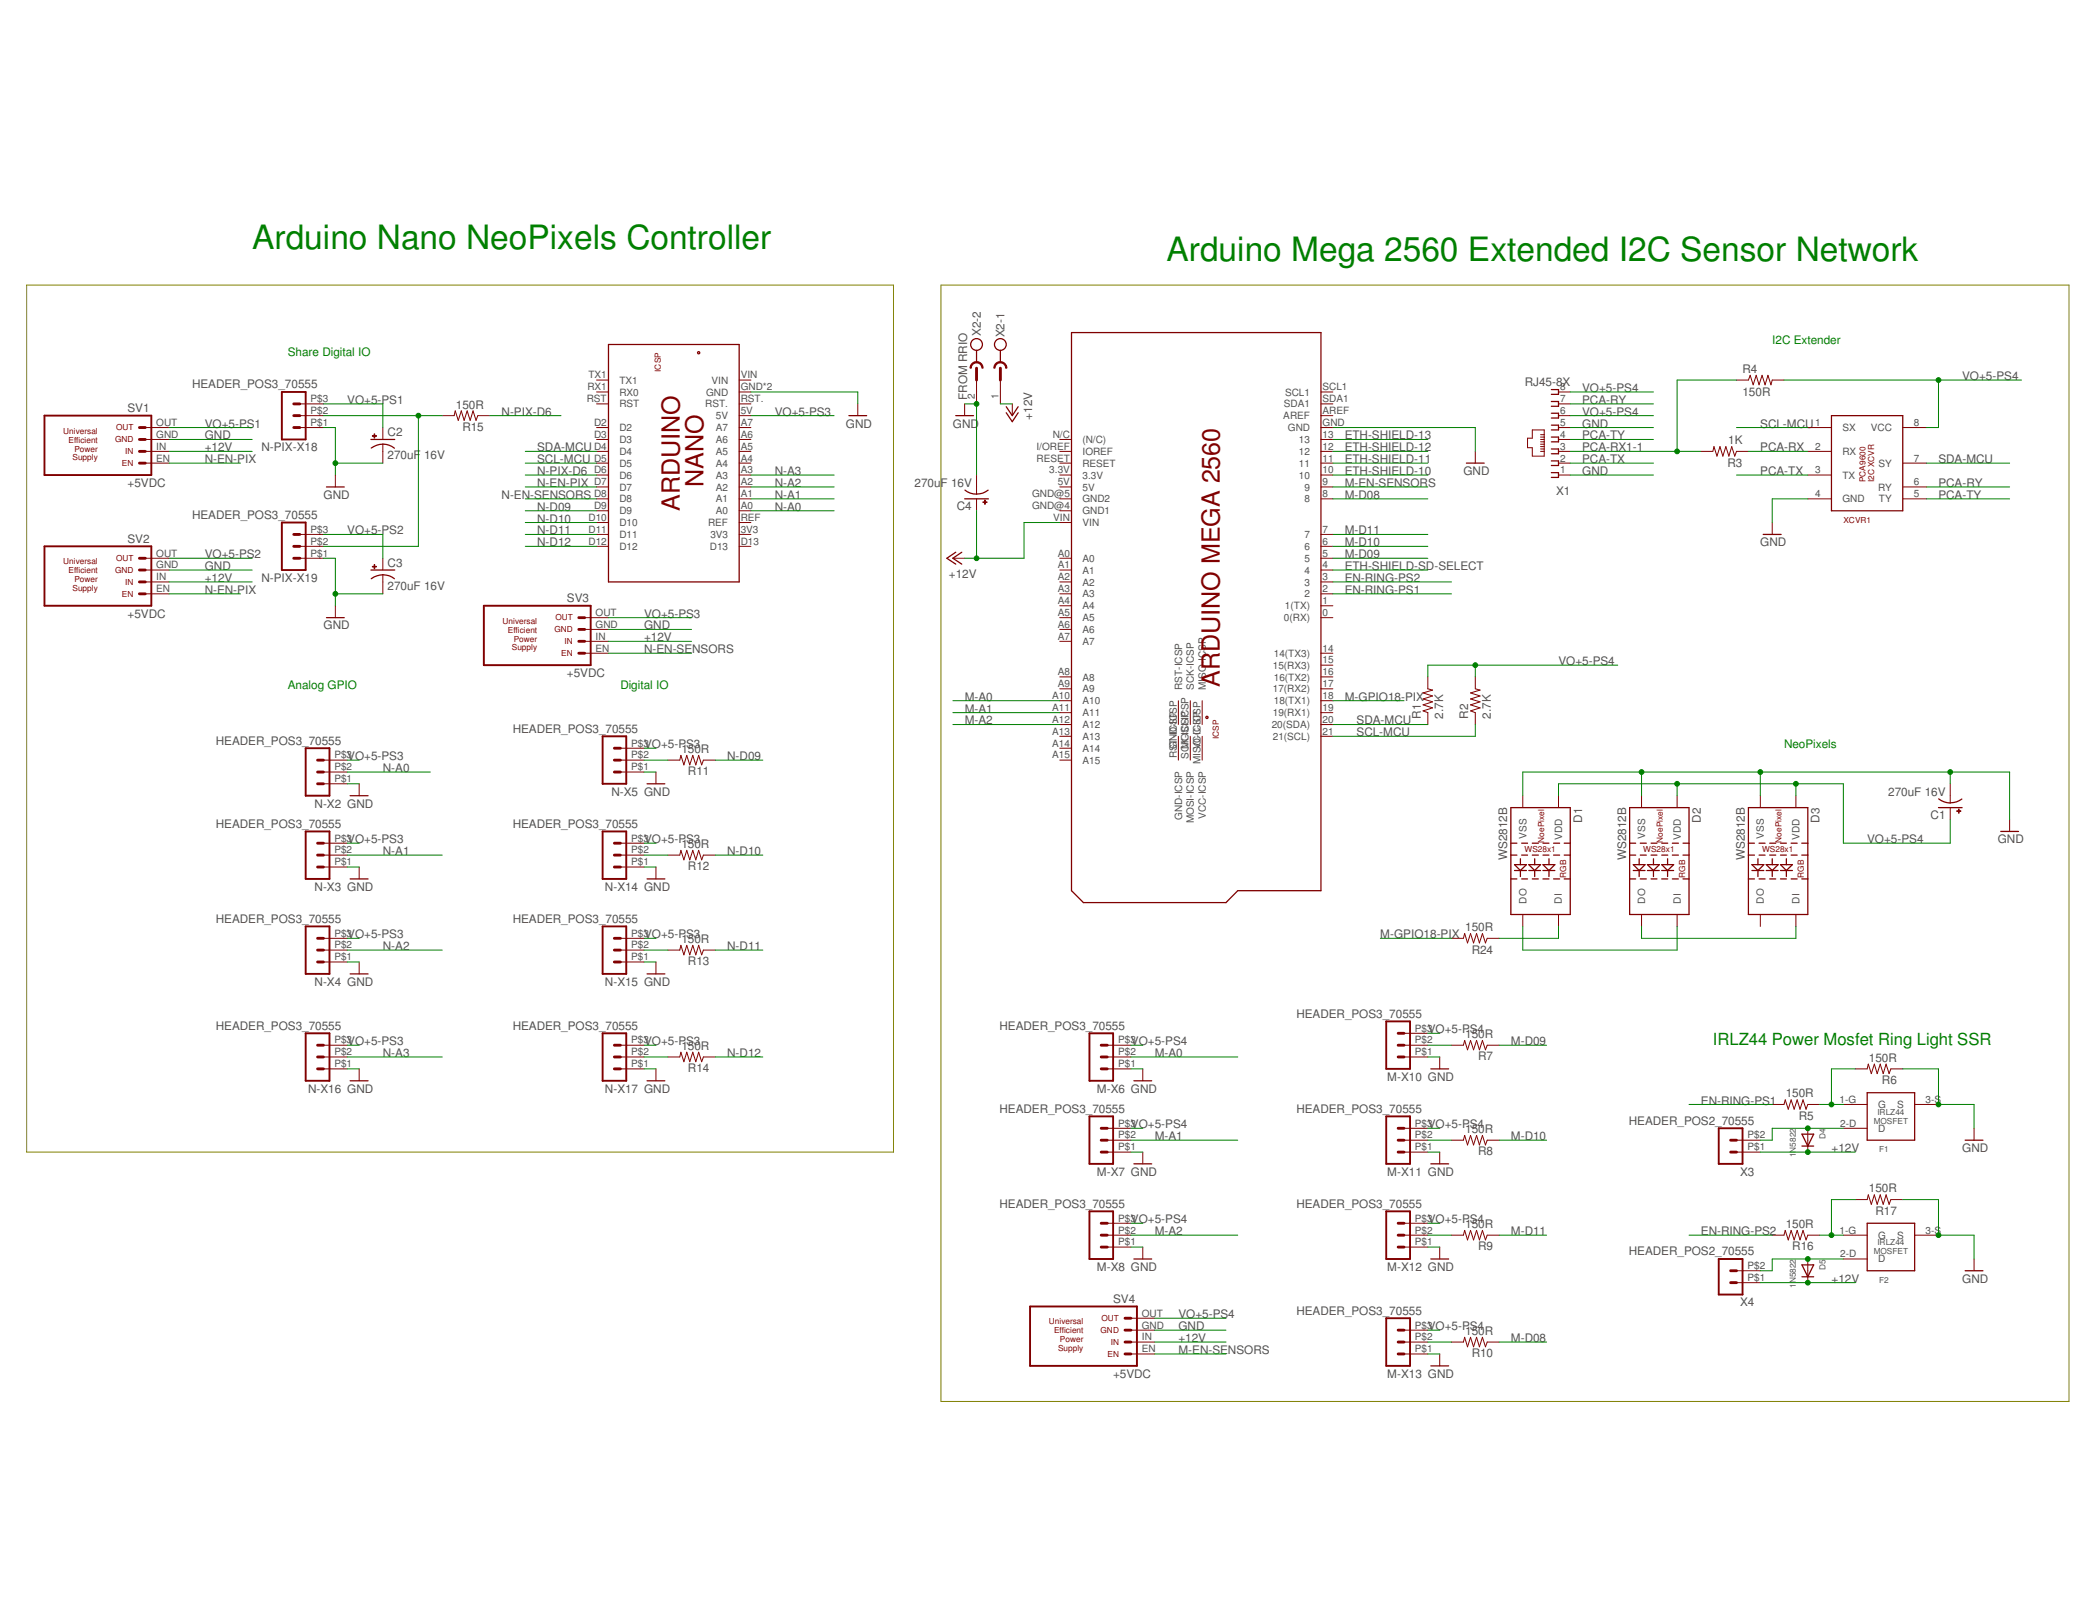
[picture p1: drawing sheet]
<svg xmlns="http://www.w3.org/2000/svg" width="279mm" height="216mm" viewBox="0 0 279 216" stroke-linecap="round" stroke-linejoin="round" font-family="sans-serif">
<path d="M3.6 38h115.5v115.5h-115.5zM125.4 38h150.4v148.8h-150.4z" fill="none" stroke="#808000" stroke-width=".13"/>
<g fill="none" stroke="#800000" stroke-width=".17">
<path d="M49.4 58.6h3.2M51 59.2a2.52 2.52 0 0 1 1.6 .5M51 59.2a2.6 2.6 0 0 0-1.5 .5M81.1 45.9h17.4v31.7h-17.4zM113.2 55.4h2.3M127.4 55.4h2.4M130.2 46.7v1.6M133.3 46.7v1.6M134.1 54.2l.8 1.2 .8-1.2M134.1 55l.8 1.2 .8-1.2M142.8 44.3h33.3v74.4h-11.1l-1.6 1.6h-19l-1.6-1.6zM206.8 51.9h1v.7h-1"/>
<path d="M206.8 53.5h1v.6h-1M206.8 55.1h1v.6h-1M206.8 56.7h1v.6h-1M206.8 58.3h1v.6h-1M206.8 59.8h1v.7h-1M244.1 55.4h9.5v12.7h-9.5zM43.5 64.9h2.4M49.4 76h3.2M49.5 77.1a2.52 2.52 0 0 1 3.1 0M127.4 73.6l-1.2 .8 1.2 .8M128.2 73.6l-1.2 .8 1.2 .8M128.6 66.5h3.2"/>
<path d="M128.6 65.3a2.52 2.52 0 0 0 3.1 0M195.5 61.7h2.3M206.8 63h1v.6h-1M206.8 61.4h1v.6h-1M235 71.2h2.4M43.5 82.3h2.4M46.7 117.1h2.4M46.7 106h2.4M86.3 117.1h2.3M86.3 104.5h2.3M201.4 117.1h.8M201.4 107.6h7.9v14.3h-7.9z"/>
<path d="M201.4 114h.8M201.4 112.4h.8M201.9 115.2h1.6l-.8 .8zM201.9 116h1.6M202.7 114.4v.8M202.7 116v.8M202.8 117.1h.8M202.8 114h.8M202.8 112.4h.8M203.8 115.2h1.6l-.8 .8zM203.8 116h1.6M204.3 117.1h.8"/>
<path d="M204.3 114h.8M204.3 112.4h.8M204.6 114.4v.8M204.6 116v.8M205.7 117.1h.8M205.7 115.2h1.6l-.8 .8zM205.7 116h1.6M205.7 114h.8M205.7 112.4h.8M206.5 114.4v.8M206.5 116v.8M207.1 117.1h.8"/>
<path d="M207.1 114h.8M207.1 112.4h.8M208.5 117.1h.8M208.5 114h.8M208.5 112.4h.8M217.2 117.1h.8M217.2 107.6h7.9v14.3h-7.9zM217.2 114h.8M217.2 112.4h.8M217.7 115.2h1.6l-.8 .8zM217.7 116h1.6M218.5 114.4v.8"/>
<path d="M218.5 116v.8M218.7 117.1h.8M218.7 114h.8M218.7 112.4h.8M219.6 115.2h1.6l-.8 .8zM219.6 116h1.6M220.1 117.1h.8M220.1 114h.8M220.1 112.4h.8M220.4 114.4v.8M220.4 116v.8M221.5 117.1h.8"/>
<path d="M221.5 115.2h1.6l-.8 .8zM221.5 116h1.6M221.5 114h.8M221.5 112.4h.8M222.3 114.4v.8M222.3 116v.8M222.9 117.1h.8M222.9 114h.8M222.9 112.4h.8M224.3 117.1h.8M224.3 114h.8M224.3 112.4h.8"/>
<path d="M233.1 117.1h.8M233.1 107.6h7.9v14.3h-7.9zM233.1 114h.8M233.1 112.4h.8M233.5 115.2h1.6l-.8 .8zM233.5 116h1.6M234.3 114.4v.8M234.3 116v.8M234.5 117.1h.8M234.5 114h.8M234.5 112.4h.8M235.4 115.2h1.6l-.8 .8z"/>
<path d="M235.4 116h1.6M235.9 117.1h.8M235.9 114h.8M235.9 112.4h.8M236.2 114.4v.8M236.2 116v.8M237.3 117.1h.8M237.3 115.2h1.6l-.8 .8zM237.3 116h1.6M237.3 114h.8M237.3 112.4h.8M238.1 114.4v.8"/>
<path d="M238.1 116v.8M238.8 117.1h.8M238.8 114h.8M238.8 112.4h.8M240.2 117.1h.8M240.2 114h.8M240.2 112.4h.8M258.4 107.6h3.2M258.4 106.5a2.48 2.48 0 0 0 3.1 0M266.7 110.8h2.4M46.7 129.8h2.4M86.3 129.8h2.3"/>
<path d="M46.7 144h2.4M86.3 144h2.3M151.2 155.1h2.3M151.2 144h2.3M190.7 155.1h2.4M190.7 142.5h2.4M240.2 151.2h1.6l-.8 1.5zM240.2 152.7h1.6M248.9 145.6h6.3v6.4h-6.3zM262 152h2.3M151.2 167.8h2.3M190.7 167.8h2.4"/>
<path d="M240.2 168.6h1.6l-.8 1.6zM240.2 170.2h1.6M248.9 163h6.3v6.4h-6.3zM262 169.4h2.3M190.7 182h2.4"/>
<circle cx="93.1" cy="47" r=".15"/>
<circle cx="130.2" cy="45.9" r=".78"/>
<circle cx="133.3" cy="45.9" r=".78"/>
<circle cx="160.9" cy="95.6" r=".15"/>
</g>
<g fill="none" stroke="#800000" stroke-width=".13">
<path d="M19.4 57h3.1M19.4 58.6h3.1M40 57h3.1M40 55.4h3.1M40 53.8h3.1M51 57v1.6M51 59.2v2.5M58.9 55.4h1.6l.2-.6 .4 1.2 .4-1.2 .4 1.2 .4-1.2 .4 1.2 .4-1.2 .4 1.2 .2-.6h1.6M79.5 57h1.6M79.5 58.6h1.6M79.5 53.8h1.6M79.5 52.2h1.6"/>
<path d="M79.5 50.7h1.6M98.5 57h1.6M98.5 58.6h1.6M98.5 55.4h1.6M98.5 53.8h1.6M98.5 52.2h1.6M98.5 50.7h1.6M114.3 53.8v1.6M128.6 53.8v1.6M130.2 50.7v3.1M133.3 50.7v3.1M134.9 53.8v1.6"/>
<path d="M141.3 58.6h1.5M176.1 57h1.6M176.1 58.6h1.6M176.1 55.4h1.6M176.1 53.8h1.6M176.1 52.2h1.6M204.3 57.3h1.5v3.5h-1.5v-1.1h-.7v-1.3h.7zM205.4 59.8h.4M205.4 59.5h.4M205.4 59.2h.4M205.4 58.9h.4M205.4 58.6h.4"/>
<path d="M205.4 58.3h.4M205.4 57.9h.4M207.8 57h1.5M207.8 58.6h1.5M207.8 55.4h1.5M207.8 53.8h1.5M207.8 52.2h1.5M231.5 50.7h1.6l.2-.7 .4 1.3 .4-1.3 .4 1.3 .4-1.3 .4 1.3 .4-1.3 .4 1.3 .1-.6h1.6M241 57h3.1M253.6 57h3.2M19.4 60.2h3.1M19.4 61.7h3.1"/>
<path d="M19.4 74.4h3.1M19.4 76h3.1M19.4 77.6h3.1M19.4 79.1h3.1M40 71.2h3.1M40 72.8h3.1M40 74.4h3.1M44.7 63.3v1.6M51 74.4v1.6M51 76.6v2.5M79.5 60.2h1.6M79.5 63.3h1.6"/>
<path d="M79.5 66.5h1.6M79.5 61.7h1.6M79.5 64.9h1.6M79.5 71.2h1.6M79.5 72.8h1.6M79.5 69.6h1.6M79.5 68.1h1.6M98.5 60.2h1.6M98.5 63.3h1.6M98.5 66.5h1.6M98.5 61.7h1.6M98.5 64.9h1.6"/>
<path d="M98.5 71.2h1.6M98.5 72.8h1.6M98.5 69.6h1.6M98.5 68.1h1.6M127 74.4h1.6M130.2 63.3v2.5M130.2 66.5v1.6M141.3 60.2h1.5M141.3 63.3h1.5M141.3 66.5h1.5M141.3 61.7h1.5M141.3 64.9h1.5"/>
<path d="M141.3 74.4h1.5M141.3 76h1.5M141.3 77.6h1.5M141.3 79.1h1.5M141.3 69.6h1.5M141.3 68.1h1.5M176.1 60.2h1.6M176.1 63.3h1.6M176.1 66.5h1.6M176.1 61.7h1.6M176.1 64.9h1.6M176.1 71.2h1.6"/>
<path d="M176.1 72.8h1.6M176.1 74.4h1.6M176.1 76h1.6M176.1 77.6h1.6M176.1 79.1h1.6M196.7 60.2v1.5M205.4 60.2h.4M207.8 60.2h1.5M207.8 63.3h1.5M207.8 61.7h1.5M226.7 60.2h1.6l.2-.7 .4 1.3 .4-1.3 .4 1.3 .4-1.3 .4 1.3 .3-1.3 .4 1.3 .3-.6h1.6M236.2 69.6v1.6"/>
<path d="M241 60.2h3.1M241 63.3h3.1M241 66.5h3.1M253.6 66.5h3.2M253.6 61.7h3.2M253.6 64.9h3.2M44.7 80.7v1.6M77.9 82.3h3.2M77.9 87.1h3.2M77.9 83.9h3.2M77.9 85.5h3.2M82.7 99.7h3.2"/>
<path d="M141.3 80.7h1.5M141.3 82.3h1.5M141.3 90.2h1.5M141.3 91.8h1.5M141.3 93.4h1.5M141.3 95h1.5M141.3 96.6h1.5M141.3 98.1h1.5M141.3 99.7h1.5M141.3 83.9h1.5M141.3 85.5h1.5M157.1 93.4v3.2"/>
<path d="M157.1 98.1v3.2M158.7 93.4v3.2M158.7 98.1v3.2M160.3 93.4v3.2M160.3 98.1v3.2M176.1 80.7h1.6M176.1 82.3h1.6M176.1 87.1h1.6M176.1 88.6h1.6M176.1 90.2h1.6M176.1 91.8h1.6M176.1 93.4h1.6"/>
<path d="M176.1 95h1.6M176.1 96.6h1.6M176.1 98.1h1.6M190.3 90.2v1.6l.7 .2-1.3 .4 1.3 .4-1.3 .4 1.3 .3-1.3 .4 1.3 .4-1.3 .4 .6 .3v1.6M196.7 90.2v1.6l.6 .2-1.3 .4 1.3 .4-1.3 .4 1.3 .3-1.3 .4 1.3 .4-1.3 .4 .7 .3v1.6M43.1 101.3h3.2M43.1 104.5h3.2M43.1 102.9h3.2M43.1 115.5h3.2M43.1 114h3.2M43.1 112.4h3.2M47.9 104.5v1.5"/>
<path d="M47.9 115.5v1.6M82.7 101.3h3.2M82.7 102.9h3.2M82.7 115.5h3.2M82.7 114h3.2M82.7 112.4h3.2M87.4 102.9v1.6M87.4 115.5v1.6M89 101.3h1.6l.2-.6 .4 1.2 .3-1.2 .4 1.2 .5-1.2 .4 1.2 .3-1.2 .4 1.2 .3-.6h1.6M89 114h1.6l.2-.7 .4 1.3 .3-1.3 .4 1.3 .5-1.3 .4 1.3 .3-1.3 .4 1.3 .3-.6h1.6M141.3 101.3h1.5M203 106v1.6"/>
<path d="M207.8 106v1.6M218.8 106v1.6M223.6 106v1.6M234.7 106v1.6M239.4 106v1.6M260 104.5v2.5M260 107.6v1.6M267.9 109.2v1.6M43.1 139.3h3.2M43.1 128.2h3.2M43.1 126.6h3.2M43.1 125.1h3.2"/>
<path d="M47.9 128.2v1.6M82.7 139.3h3.2M82.7 128.2h3.2M82.7 126.6h3.2M82.7 125.1h3.2M87.4 128.2v1.6M89 126.6h1.6l.2-.6 .4 1.3 .3-1.3 .4 1.3 .5-1.3 .4 1.3 .3-1.3 .4 1.3 .3-.7h1.6M147.6 139.3h3.1M187.2 139.3h3.1M187.2 137.7h3.1M193.5 139.3h1.6l.1-.6 .4 1.2 .4-1.2 .4 1.2 .4-1.2 .4 1.2 .4-1.2 .4 1.2 .2-.6h1.6M193.5 125.1h1.6l.1-.7 .4 1.3 .4-1.3 .4 1.3 .4-1.3 .4 1.3 .4-1.3 .4 1.3 .2-.6h1.6"/>
<path d="M203 121.9v1.6M207.8 121.9v1.6M218.8 121.9v1.6M223.6 121.9v1.6M234.7 121.9v1.6M239.4 121.9v1.6M43.1 142.5h3.2M43.1 140.9h3.2M47.9 142.5v1.5M82.7 142.5h3.2M82.7 140.9h3.2M87.4 142.5v1.5"/>
<path d="M89 140.9h1.6l.2-.7 .4 1.3 .3-1.3 .4 1.3 .5-1.3 .4 1.3 .3-1.3 .4 1.3 .3-.6h1.6M147.6 142.5h3.1M147.6 140.9h3.1M147.6 153.5h3.1M147.6 152h3.1M147.6 150.4h3.1M152.3 142.5v1.5M152.3 153.5v1.6M187.2 140.9h3.1M187.2 153.5h3.1M187.2 152h3.1M187.2 150.4h3.1"/>
<path d="M191.9 140.9v1.6M191.9 153.5v1.6M193.5 152h1.6l.1-.7 .4 1.3 .4-1.3 .4 1.3 .4-1.3 .4 1.3 .4-1.3 .4 1.3 .2-.6h1.6M231.5 153.5h3.2M231.5 152h3.2M236.2 147.2h1.6l.2-.6 .4 1.2 .4-1.2 .4 1.2 .4-1.2 .3 1.2 .4-1.2 .4 1.2 .3-.6h1.6M241 150.4v3.1M245.7 150.4h3.2M245.7 147.2h3.2M247.3 142.5h1.6l.1-.7 .4 1.3 .5-1.3 .3 1.3 .4-1.3 .4 1.3 .4-1.3 .4 1.3 .3-.6h1.5M247.3 159.9h1.6l.1-.7 .4 1.3 .5-1.3 .3 1.3 .4-1.3 .4 1.3 .4-1.3 .4 1.3 .3-.6h1.5M255.2 147.2h3.2"/>
<path d="M263.1 150.4v1.6M147.6 166.2h3.1M147.6 164.6h3.1M147.6 163h3.1M150.7 178.9h3.2M150.7 177.3h3.2M150.7 175.7h3.2M152.3 166.2v1.6M187.2 166.2h3.1M187.2 164.6h3.1M187.2 163h3.1M187.2 178.9h3.1"/>
<path d="M187.2 177.3h3.1M191.9 166.2v1.6M193.5 164.6h1.6l.1-.6 .4 1.2 .4-1.2 .4 1.2 .4-1.2 .4 1.2 .4-1.2 .4 1.2 .2-.6h1.6M193.5 178.9h1.6l.1-.7 .4 1.3 .4-1.3 .4 1.3 .4-1.3 .4 1.3 .4-1.3 .4 1.3 .2-.6h1.6M231.5 170.9h3.2M231.5 169.4h3.2M236.2 164.6h1.6l.2-.6 .4 1.2 .4-1.2 .4 1.2 .4-1.2 .3 1.2 .4-1.2 .4 1.2 .3-.6h1.6M241 167.8v3.1M245.7 164.6h3.2M245.7 167.8h3.2M255.2 164.6h3.2M263.1 167.8v1.6"/>
<path d="M150.7 180.4h3.2M187.2 180.4h3.1M191.9 180.4v1.6"/>
</g>
<g fill="none" stroke="#800000" stroke-width=".25">
<path d="M5.9 55.4h14.3v7.9h-14.3zM37.6 52.2h3.1v6.4h-3.1zM5.9 72.8h14.3v7.9h-14.3zM37.6 69.6h3.1v6.4h-3.1zM40.7 99.7h3.2v6.3h-3.2zM64.5 80.7h14.2v7.9h-14.2zM80.3 98.1h3.2v6.4h-3.2zM40.7 110.8h3.2v6.3h-3.2zM80.3 110.8h3.2v6.3h-3.2zM40.7 137.7h3.2v6.3h-3.2zM40.7 123.5h3.2v6.3h-3.2zM80.3 137.7h3.2v6.3h-3.2z"/>
<path d="M80.3 123.5h3.2v6.3h-3.2zM145.2 137.7h3.2v6.3h-3.2zM184.8 136.1h3.2v6.4h-3.2zM145.2 148.8h3.2v6.3h-3.2zM184.8 148.8h3.2v6.3h-3.2zM229.1 150.4h3.2v4.7h-3.2zM137.3 174.1h14.3v7.9h-14.3zM145.2 161.4h3.2v6.4h-3.2zM184.8 161.4h3.2v6.4h-3.2zM184.8 175.7h3.2v6.3h-3.2zM229.1 167.8h3.2v4.7h-3.2z"/>
</g>
<g fill="none" stroke="#800000" stroke-width=".38">
<path d="M18.6 57h.8M18.6 58.6h.8M39.2 55.4h.8M39.2 53.8h.8M39.2 57h.8M130.2 49.1v1.6M133.3 49.1v1.6M18.6 74.4h.8M18.6 60.2h.8M18.6 61.7h.8M18.6 76h.8M18.6 77.6h.8"/>
<path d="M18.6 79.1h.8M39.2 72.8h.8M39.2 71.2h.8M39.2 74.4h.8M77.2 83.9h.7M77.2 85.5h.7M77.2 87.1h.7M77.2 82.3h.7M81.9 99.7h.8M42.3 102.9h.8M42.3 101.3h.8M42.3 104.5h.8"/>
<path d="M42.3 114h.8M42.3 112.4h.8M42.3 115.5h.8M81.9 102.9h.8M81.9 101.3h.8M81.9 114h.8M81.9 112.4h.8M81.9 115.5h.8M42.3 139.3h.8M42.3 126.6h.8M42.3 125.1h.8M42.3 128.2h.8"/>
<path d="M81.9 139.3h.8M81.9 126.6h.8M81.9 125.1h.8M81.9 128.2h.8M146.8 139.3h.8M186.4 139.3h.8M186.4 137.7h.8M42.3 140.9h.8M42.3 142.5h.8M81.9 140.9h.8M81.9 142.5h.8M146.8 140.9h.8"/>
<path d="M146.8 142.5h.8M146.8 152h.8M146.8 150.4h.8M146.8 153.5h.8M186.4 140.9h.8M186.4 152h.8M186.4 150.4h.8M186.4 153.5h.8M230.7 152h.8M230.7 153.5h.8M146.8 164.6h.8M146.8 163h.8"/>
<path d="M146.8 166.2h.8M150 178.9h.7M150 177.3h.7M150 175.7h.7M186.4 164.6h.8M186.4 163h.8M186.4 166.2h.8M186.4 178.9h.8M186.4 177.3h.8M230.7 170.9h.8M230.7 169.4h.8M150 180.4h.7"/>
<path d="M186.4 180.4h.8"/>
</g>
<g fill="#800000" stroke="#800000" stroke-width=".13">
<path d="M132.7 48.5a.88 .88 0 0 1 .9-.3 .88 .88 0 0 1 .6 .9h-.2a.71 .71 0 0 0-.7-.7 .71 .71 0 0 0-.7 .7h-.1v-.2z" fill-rule="evenodd"/>
<path d="M129.5 48.5a.86 .86 0 0 1 1-.3 .86 .86 0 0 1 .5 .9h-.1a.71 .71 0 0 0-.7-.7 .71 .71 0 0 0-.7 .7h-.2v-.2z" fill-rule="evenodd"/>
</g>
<g fill="#800000" stroke="#800000" stroke-width=".13">
<path d="M260.8 108.1h.6h-.6z"/>
<path d="M261.1 107.8h.1v.6h-.1z"/>
<path d="M49.6 58.1h.6h-.6z"/>
<path d="M49.9 57.8h.1v.6h-.1z"/>
<path d="M49.6 75.5h.6v.1h-.6z"/>
<path d="M49.9 75.2h.1v.6h-.1z"/>
<path d="M131 66.9h.6v.1h-.6z"/>
<path d="M131.3 66.7v.5z"/>
</g>
<g fill="none" stroke="#008000" stroke-width=".13">
<path d="M22.5 57h11.1M22.5 58.6h11.1M43.1 57h1.6v6.3M43.1 53.8h7.9v3.2M43.1 55.4h15.8M55.8 55.4v17.4h-12.7M65.3 55.4h9.5M100.1 52.2h14.2v1.6M100.1 55.4h11.1M128.6 53.8h1.6v9.5M133.3 53.8h1.6M177.7 57h19v3.2"/>
<path d="M177.7 58.6h12.6M209.3 57h11.1M209.3 52.2h11.1M209.3 58.6h11.1M209.3 53.8h11.1M209.3 55.4h11.1M231.5 57h9.5M231.5 50.7h-7.9v9.5M237.8 50.7h31.7M258.4 50.7v6.3h-1.6M22.5 76h11.1M22.5 61.7h9.5"/>
<path d="M22.5 79.1h9.5M22.5 74.4h11.1M22.5 60.2h11.1M22.5 77.6h11.1M43.1 74.4h1.6v6.3M43.1 71.2h7.9v3.2M44.7 61.7h6.3M44.7 79.1h6.3M70 66.5h9.5M70 63.3h9.5M70 61.7h9.5M70 60.2h9.5"/>
<path d="M70 69.6h9.5M70 64.9h9.5M70 68.1h9.5M70 71.2h9.5M70 72.8h9.5M100.1 66.5h11.1M100.1 63.3h11.1M100.1 64.9h11.1M100.1 68.1h11.1M130.2 68.1v6.3M141.3 69.6h-4.8v4.8h-7.9M177.7 66.5h12.6"/>
<path d="M177.7 63.3h12.6M177.7 76h12.6M177.7 61.7h12.6M177.7 79.1h15.8M177.7 74.4h12.6M177.7 60.2h12.6M177.7 77.6h15.8M177.7 64.9h12.6M177.7 71.2h12.6M177.7 72.8h12.6M209.3 63.3h11.1M209.3 61.7h11.1"/>
<path d="M209.3 60.2h17.4M231.5 63.3h9.5M233.1 60.2h7.9M241 66.5h-4.8v3.1M256.8 66.5h11.1M256.8 61.7h11.1M256.8 64.9h11.1M81.1 83.9h11.1M81.1 85.5h11.1M81.1 82.3h11.1M81.1 87.1h11.1M85.9 99.7h1.5"/>
<path d="M127 96.6h14.3M127 93.4h14.3M127 95h14.3M177.7 96.6h12.6M177.7 93.4h9.5M196.7 88.6v1.6M196.7 96.6v1.5h-19M215.6 88.6h-25.3v1.6M46.3 104.5h1.6M46.3 115.5h1.6M46.3 102.9h11.1M46.3 101.3h1.6"/>
<path d="M46.3 114h12.6M46.3 112.4h1.6M85.9 115.5h1.5M85.9 102.9h1.5M85.9 101.3h3.1M85.9 114h3.1M85.9 112.4h1.5M95.4 101.3h6.3M95.4 114h6.3M203 106v-3.1h64.9v6.3M207.8 106v-1.5h37.9v7.9h14.3v-3.2M218.8 102.9v3.1"/>
<path d="M223.6 104.5v1.5M234.7 102.9v3.1M239.4 104.5v1.5M260 102.9v1.6M46.3 128.2h1.6M46.3 139.3h1.6M46.3 126.6h12.6M46.3 125.1h1.6M85.9 128.2h1.5M85.9 139.3h1.5M85.9 126.6h3.1M85.9 125.1h1.5"/>
<path d="M95.4 126.6h6.3M150.7 139.3h1.6M184 125.1h9.5M190.3 139.3h3.2M190.3 137.7h1.6M199.8 139.3h6.4M203 123.5v3.1h20.6v-3.1M207.8 123.5v1.6h-8M218.8 123.5v1.6h20.6v-1.6M46.3 142.5h1.6M46.3 140.9h12.6M85.9 142.5h1.5"/>
<path d="M85.9 140.9h3.1M95.4 140.9h6.3M150.7 142.5h1.6M150.7 153.5h1.6M150.7 140.9h14.3M150.7 152h14.3M150.7 150.4h1.6M190.3 153.5h1.6M190.3 140.9h1.6M190.3 152h3.2M190.3 150.4h1.6M199.8 152h6.4"/>
<path d="M225.1 147.2h11.1M234.7 153.5h12.6M242.6 147.2h3.1M245.7 150.4h-9.5v1.6h-1.5M247.3 142.5h-3.2v4.7M247.3 159.9h-3.2v4.7M253.6 142.5h4.8v4.7h4.7v3.2M253.6 159.9h4.8v4.7h4.7v3.2M150.7 166.2h1.6M150.7 164.6h14.3M150.7 163h1.6M153.9 177.3h9.5"/>
<path d="M153.9 178.9h9.5M153.9 175.7h9.5M190.3 166.2h1.6M190.3 177.3h1.6M190.3 164.6h3.2M190.3 178.9h3.2M190.3 163h1.6M199.8 164.6h6.4M199.8 178.9h6.4M225.1 164.6h11.1M234.7 170.9h12.6M242.6 164.6h3.1"/>
<path d="M245.7 167.8h-9.5v1.6h-1.5M153.9 180.4h9.5M190.3 180.4h1.6"/>
</g>
<g fill="#008000" stroke="#008000" stroke-width=".13">
<circle cx="130.2" cy="53.8" r=".32"/>
<circle cx="218.8" cy="102.9" r=".32"/>
<circle cx="234.7" cy="102.9" r=".32"/>
<circle cx="260" cy="102.9" r=".32"/>
<circle cx="258.4" cy="147.2" r=".32"/>
<circle cx="258.4" cy="164.6" r=".32"/>
<circle cx="44.7" cy="61.7" r=".32"/>
<circle cx="44.7" cy="79.1" r=".32"/>
<circle cx="130.2" cy="74.4" r=".32"/>
<circle cx="241" cy="153.5" r=".32"/>
<circle cx="241" cy="170.9" r=".32"/>
<circle cx="223.6" cy="60.2" r=".32"/>
<circle cx="223.6" cy="104.5" r=".32"/>
<circle cx="239.4" cy="104.5" r=".32"/>
<circle cx="196.7" cy="88.6" r=".32"/>
<circle cx="258.4" cy="50.7" r=".32"/>
<circle cx="55.8" cy="55.4" r=".32"/>
<circle cx="244.1" cy="147.2" r=".32"/>
<circle cx="241" cy="150.4" r=".32"/>
<circle cx="244.1" cy="164.6" r=".32"/>
<circle cx="241" cy="167.8" r=".32"/>
</g>
<g font-size="4.5" fill="#008000">
<text x="33.6" y="33.2">Arduino Nano NeoPixels Controller</text>
<text x="155.5" y="34.8">Arduino Mega 2560 Extended I2C Sensor Network</text>
</g>
<g font-size="3.3" fill="#800000">
<text x="93.8" y="64.9" transform="rotate(-90 93.8 64.9)">NANO</text>
<text x="90.6" y="68.1" transform="rotate(-90 90.6 68.1)">ARDUINO</text>
<text x="162.6" y="91.5" transform="rotate(-90 162.6 91.5)">ARDUINO MEGA 2560</text>
</g>
<text font-size="2.2" fill="#008000" x="228.3" y="139.3">IRLZ44 Power Mosfet Ring Light SSR</text>
<g font-size="1.6" fill="#008000">
<text x="38.4" y="47.5">Share Digital IO</text>
<text x="236.2" y="45.9">I2C Extender</text>
<text x="38.4" y="91.8">Analog GPIO</text>
<text x="82.7" y="91.8">Digital IO</text>
<text x="237.8" y="99.7">NeoPixels</text>
</g>
<g font-size="1.6" fill="#505050">
<text x="130.7" y="44.8" transform="rotate(-90 130.7 44.8)">X2-2</text>
<text x="133.9" y="45" transform="rotate(-90 133.9 45)">X2-1</text>
<text x="25.6" y="51.8">HEADER_POS3_70555</text>
<text x="46.3" y="53.8">VO+5-PS1</text>
<text x="128.9" y="53.3" transform="rotate(-90 128.9 53.3)">FROM RRIO</text>
<text x="203.2" y="51.4">RJ45-8X</text>
<text x="210.9" y="53.8">PCA-RY</text>
<text x="210.9" y="52.2">VO+5-PS4</text>
<text x="232.3" y="52.7">150R</text>
<text x="232.3" y="49.7">R4</text>
<text x="261.6" y="50.7">VO+5-PS4</text>
<text x="17" y="54.9">SV1</text>
<text x="27.3" y="58.6">GND</text>
<text x="27.3" y="57">VO+5-PS1</text>
<text x="51.7" y="58.2">C2</text>
<text x="60.8" y="54.4">150R</text>
<text x="61.6" y="57.4">R15</text>
<text x="66.9" y="55.4">N-PIX-D6</text>
<text x="103.3" y="55.4">VO+5-PS3</text>
<text x="112.8" y="57">GND</text>
<text x="127" y="57">GND</text>
<text x="137.6" y="55.9" transform="rotate(-90 137.6 55.9)">+12V</text>
<text x="179.2" y="58.6">ETH-SHIELD-13</text>
<text x="210.9" y="57">GND</text>
<text x="210.9" y="58.6">PCA-TY</text>
<text x="210.9" y="55.4">VO+5-PS4</text>
<text x="230.4" y="59.2">1K</text>
<text x="234.6" y="57">SCL-MCU</text>
<text x="17" y="64.9">+5VDC</text>
<text x="27.3" y="60.1">+12V</text>
<text x="27.3" y="61.7">N-EN-PIX</text>
<text x="34.9" y="60.1">N-PIX-X18</text>
<text x="51.7" y="61.2">270uF</text>
<text x="56.5" y="61.2">16V</text>
<text x="71.6" y="61.7">SCL-MCU</text>
<text x="71.6" y="60.1">SDA-MCU</text>
<text x="71.6" y="63.3">N-PIX-D6</text>
<text x="71.6" y="64.9">N-EN-PIX</text>
<text x="103.3" y="64.9">N-A2</text>
<text x="103.3" y="63.3">N-A3</text>
<text x="121.9" y="65">270uF 16V</text>
<text x="179.2" y="60.1">ETH-SHIELD-12</text>
<text x="179.2" y="61.7">ETH-SHIELD-11</text>
<text x="179.2" y="63.3">ETH-SHIELD-10</text>
<text x="179.2" y="64.9">M-EN-SENSORS</text>
<text x="195.1" y="63.3">GND</text>
<text x="207.4" y="66">X1</text>
<text x="210.9" y="63.3">GND</text>
<text x="210.9" y="61.7">PCA-TX</text>
<text x="210.9" y="60.1">PCA-RX1-1</text>
<text x="230.3" y="62.2">R3</text>
<text x="234.6" y="63.3">PCA-TX</text>
<text x="234.6" y="60.1">PCA-RX</text>
<text x="258.4" y="61.7">SDA-MCU</text>
<text x="258.4" y="64.9">PCA-RY</text>
<text x="25.6" y="69.2">HEADER_POS3_70555</text>
<text x="43.1" y="66.5">GND</text>
<text x="46.3" y="71.2">VO+5-PS2</text>
<text x="66.9" y="66.5">N-EN-SENSORS</text>
<text x="71.6" y="69.6">N-D10</text>
<text x="71.6" y="71.2">N-D11</text>
<text x="71.6" y="68.1">N-D09</text>
<text x="103.3" y="68.1">N-A0</text>
<text x="103.3" y="66.5">N-A1</text>
<text x="127.6" y="68">C4</text>
<text x="179.2" y="71.2">M-D11</text>
<text x="179.2" y="66.5">M-D08</text>
<text x="258.4" y="66.5">PCA-TY</text>
<text x="17" y="72.3">SV2</text>
<text x="27.3" y="76">GND</text>
<text x="27.3" y="77.6">+12V</text>
<text x="27.3" y="74.4">VO+5-PS2</text>
<text x="34.9" y="77.6">N-PIX-X19</text>
<text x="51.7" y="75.6">C3</text>
<text x="71.6" y="72.8">N-D12</text>
<text x="126.5" y="77.1">+12V</text>
<text x="179.2" y="74.4">M-D09</text>
<text x="179.2" y="72.8">M-D10</text>
<text x="179.2" y="76">ETH-SHIELD-SD-SELECT</text>
<text x="179.2" y="77.6">EN-RING-PS2</text>
<text x="234.6" y="72.8">GND</text>
<text x="17" y="82.3">+5VDC</text>
<text x="27.3" y="79.1">N-EN-PIX</text>
<text x="43.1" y="83.9">GND</text>
<text x="51.7" y="78.6">270uF 16V</text>
<text x="75.6" y="80.3">SV3</text>
<text x="85.9" y="83.9">GND</text>
<text x="85.9" y="82.3">VO+5-PS3</text>
<text x="179.2" y="79.1">EN-RING-PS1</text>
<text x="85.9" y="85.5">+12V</text>
<text x="85.9" y="87.1">N-EN-SENSORS</text>
<text x="207.7" y="88.6">VO+5-PS4</text>
<text x="75.6" y="90.2">+5VDC</text>
<text x="128.6" y="93.4">M-A0</text>
<text x="128.6" y="95">M-A1</text>
<text x="179.2" y="93.4">M-GPIO18-PIX</text>
<text x="189.4" y="95.8" transform="rotate(-90 189.4 95.8)">R1</text>
<text x="192.4" y="95.8" transform="rotate(-90 192.4 95.8)">2.7K</text>
<text x="195.7" y="95.8" transform="rotate(-90 195.7 95.8)">R2</text>
<text x="198.7" y="95.8" transform="rotate(-90 198.7 95.8)">2.7K</text>
<text x="28.8" y="99.2">HEADER_POS3_70555</text>
<text x="46.3" y="101.3">VO+5-PS3</text>
<text x="68.3" y="97.7">HEADER_POS3_70555</text>
<text x="85.9" y="99.7">VO+5-PS3</text>
<text x="90.8" y="100.3">150R</text>
<text x="96.9" y="101.3">N-D09</text>
<text x="128.6" y="96.6">M-A2</text>
<text x="180.8" y="98.1">SCL-MCU</text>
<text x="180.8" y="96.6">SDA-MCU</text>
<text x="41.9" y="107.6">N-X2 GND</text>
<text x="51" y="102.9">N-A0</text>
<text x="81.5" y="106">N-X5 GND</text>
<text x="91.7" y="103.3">R11</text>
<text x="251.7" y="106.1">270uF 16V</text>
<text x="28.8" y="110.3">HEADER_POS3_70555</text>
<text x="46.3" y="112.4">VO+5-PS3</text>
<text x="51" y="114">N-A1</text>
<text x="68.3" y="110.3">HEADER_POS3_70555</text>
<text x="85.9" y="112.4">VO+5-PS3</text>
<text x="90.8" y="113">150R</text>
<text x="96.9" y="114">N-D10</text>
<text x="210.9" y="109.6" transform="rotate(-90 210.9 109.6)">D1</text>
<text x="226.7" y="109.6" transform="rotate(-90 226.7 109.6)">D2</text>
<text x="242.6" y="109.6" transform="rotate(-90 242.6 109.6)">D3</text>
<text x="248.9" y="112.4">VO+5-PS4</text>
<text x="257.4" y="109.1">C1</text>
<text x="266.3" y="112.4">GND</text>
<text x="41.9" y="118.7">N-X3 GND</text>
<text x="80.6" y="118.7">N-X14 GND</text>
<text x="91.7" y="116">R12</text>
<text x="200.9" y="114.7" transform="rotate(-90 200.9 114.7)">WS2812B</text>
<text x="216.8" y="114.7" transform="rotate(-90 216.8 114.7)">WS2812B</text>
<text x="232.6" y="114.7" transform="rotate(-90 232.6 114.7)">WS2812B</text>
<text x="28.8" y="123">HEADER_POS3_70555</text>
<text x="46.3" y="125">VO+5-PS3</text>
<text x="68.3" y="123">HEADER_POS3_70555</text>
<text x="85.9" y="125">VO+5-PS3</text>
<text x="90.8" y="125.7">150R</text>
<text x="184" y="125">M-GPIO18-PIX</text>
<text x="195.3" y="124.1">150R</text>
<text x="41.9" y="131.4">N-X4 GND</text>
<text x="51" y="126.6">N-A2</text>
<text x="80.6" y="131.4">N-X15 GND</text>
<text x="91.7" y="128.7">R13</text>
<text x="96.9" y="126.6">N-D11</text>
<text x="196.2" y="127.1">R24</text>
<text x="28.8" y="137.2">HEADER_POS3_70555</text>
<text x="68.3" y="137.2">HEADER_POS3_70555</text>
<text x="133.2" y="137.2">HEADER_POS3_70555</text>
<text x="172.8" y="135.6">HEADER_POS3_70555</text>
<text x="190.3" y="137.7">VO+5-PS4</text>
<text x="46.3" y="139.3">VO+5-PS3</text>
<text x="51" y="140.9">N-A3</text>
<text x="85.9" y="139.3">VO+5-PS3</text>
<text x="90.8" y="139.9">150R</text>
<text x="91.7" y="142.9">R14</text>
<text x="96.9" y="140.9">N-D12</text>
<text x="150.8" y="139.3">VO+5-PS4</text>
<text x="153.9" y="140.9">M-A0</text>
<text x="195.3" y="138.3">150R</text>
<text x="197" y="141.3">R7</text>
<text x="201.4" y="139.3">M-D09</text>
<text x="249.1" y="141.5">150R</text>
<text x="41.1" y="145.6">N-X16 GND</text>
<text x="80.6" y="145.6">N-X17 GND</text>
<text x="133.2" y="148.3">HEADER_POS3_70555</text>
<text x="146.2" y="145.6">M-X6 GND</text>
<text x="172.8" y="148.3">HEADER_POS3_70555</text>
<text x="184.9" y="144">M-X10 GND</text>
<text x="217.1" y="149.9">HEADER_POS2_70555</text>
<text x="226.7" y="147.2">EN-RING-PS1</text>
<text x="238" y="146.2">150R</text>
<text x="239.8" y="149.2">R5</text>
<text x="250.9" y="144.5">R6</text>
<text x="150.8" y="150.4">VO+5-PS4</text>
<text x="153.9" y="152">M-A1</text>
<text x="190.3" y="150.4">VO+5-PS4</text>
<text x="195.3" y="151">150R</text>
<text x="197" y="154">R8</text>
<text x="201.4" y="152">M-D10</text>
<text x="244.1" y="153.5">+12V</text>
<text x="261.6" y="153.5">GND</text>
<text x="133.2" y="161">HEADER_POS3_70555</text>
<text x="146.2" y="156.7">M-X7 GND</text>
<text x="172.8" y="161">HEADER_POS3_70555</text>
<text x="184.9" y="156.7">M-X11 GND</text>
<text x="232" y="156.7">X3</text>
<text x="249.1" y="158.9">150R</text>
<text x="250" y="161.9">R17</text>
<text x="150.8" y="163">VO+5-PS4</text>
<text x="153.9" y="164.6">M-A2</text>
<text x="190.3" y="163">VO+5-PS4</text>
<text x="195.3" y="163.7">150R</text>
<text x="197" y="166.6">R9</text>
<text x="201.4" y="164.6">M-D11</text>
<text x="217.1" y="167.3">HEADER_POS2_70555</text>
<text x="226.7" y="164.6">EN-RING-PS2</text>
<text x="238" y="163.7">150R</text>
<text x="238.9" y="166.6">R16</text>
<text x="146.2" y="169.4">M-X8 GND</text>
<text x="148.4" y="173.6">SV4</text>
<text x="184.9" y="169.4">M-X12 GND</text>
<text x="244.1" y="170.9">+12V</text>
<text x="261.6" y="170.9">GND</text>
<text x="157.1" y="177.3">GND</text>
<text x="157.1" y="178.9">+12V</text>
<text x="157.1" y="175.7">VO+5-PS4</text>
<text x="172.8" y="175.2">HEADER_POS3_70555</text>
<text x="190.3" y="177.3">VO+5-PS4</text>
<text x="195.3" y="177.9">150R</text>
<text x="201.4" y="178.9">M-D08</text>
<text x="232" y="174.1">X4</text>
<text x="148.4" y="183.6">+5VDC</text>
<text x="157.1" y="180.4">M-EN-SENSORS</text>
<text x="184.9" y="183.6">M-X13 GND</text>
<text x="196.2" y="180.9">R10</text>
</g>
<g font-size="1.3" fill="#505050">
<text x="41.4" y="53.6">P$3</text>
<text x="78.2" y="53.6">RST</text>
<text x="78.3" y="52">RX1</text>
<text x="78.4" y="50.4">TX1</text>
<text x="82.6" y="52.7">RX0</text>
<text x="82.6" y="51.1">TX1</text>
<text x="94.1" y="52.7">GND</text>
<text x="94.8" y="51.1">VIN</text>
<text x="98.7" y="53.6">RST.</text>
<text x="98.7" y="52">GND*2</text>
<text x="98.7" y="50.4">VIN</text>
<text x="130" y="53.2" transform="rotate(-90 130 53.2)">2</text>
<text x="133.1" y="53.2" transform="rotate(-90 133.1 53.2)">1</text>
<text x="171.3" y="52.7">SCL1</text>
<text x="176.3" y="52">SCL1</text>
<text x="176.3" y="53.6">SDA1</text>
<text x="208" y="53.6">7</text>
<text x="208" y="52">8</text>
<text x="20.8" y="59.9">IN</text>
<text x="20.8" y="58.3">GND</text>
<text x="20.8" y="56.8">OUT</text>
<text x="41.4" y="56.8">P$1</text>
<text x="41.4" y="55.2">P$2</text>
<text x="79.2" y="59.9">D4</text>
<text x="79.2" y="58.3">D3</text>
<text x="79.2" y="56.8">D2</text>
<text x="82.6" y="59">D3</text>
<text x="82.6" y="57.5">D2</text>
<text x="82.6" y="54.3">RST</text>
<text x="94" y="54.3">RST.</text>
<text x="95.4" y="55.9">5V</text>
<text x="95.4" y="59">A6</text>
<text x="95.4" y="57.5">A7</text>
<text x="98.7" y="55.2">5V</text>
<text x="98.7" y="59.9">A5</text>
<text x="98.7" y="58.3">A6</text>
<text x="98.7" y="56.8">A7</text>
<text x="138.2" y="59.9">I/OREF</text>
<text x="140.3" y="58.3">N/C</text>
<text x="144.3" y="59">(N/C)</text>
<text x="171.1" y="55.9">AREF</text>
<text x="171.2" y="54.3">SDA1</text>
<text x="171.7" y="57.5">GND</text>
<text x="173.1" y="59">13</text>
<text x="176.3" y="55.2">AREF</text>
<text x="176.3" y="56.8">GND</text>
<text x="176.3" y="58.3">13</text>
<text x="176.3" y="59.9">12</text>
<text x="208" y="59.9">3</text>
<text x="208" y="58.3">4</text>
<text x="208" y="56.8">5</text>
<text x="208" y="55.2">6</text>
<text x="241.9" y="56.8">1</text>
<text x="241.9" y="59.9">2</text>
<text x="245.6" y="57.5">SX</text>
<text x="249.4" y="57.5">VCC</text>
<text x="255.1" y="56.8">8</text>
<text x="20.8" y="61.5">EN</text>
<text x="79.2" y="64.7">D7</text>
<text x="79.2" y="63.1">D6</text>
<text x="79.2" y="61.5">D5</text>
<text x="82.6" y="65.4">D7</text>
<text x="82.6" y="63.8">D6</text>
<text x="82.6" y="62.2">D5</text>
<text x="82.6" y="60.6">D4</text>
<text x="95.4" y="60.6">A5</text>
<text x="95.4" y="62.2">A4</text>
<text x="95.4" y="63.8">A3</text>
<text x="95.4" y="65.4">A2</text>
<text x="98.7" y="61.5">A4</text>
<text x="98.7" y="63.1">A3</text>
<text x="98.7" y="64.7">A2</text>
<text x="138.2" y="61.5">RESET</text>
<text x="139.9" y="63.1">3.3V</text>
<text x="141" y="64.7">5V</text>
<text x="144.3" y="65.4">5V</text>
<text x="144.3" y="63.8">3.3V</text>
<text x="144.3" y="62.2">RESET</text>
<text x="144.3" y="60.6">IOREF</text>
<text x="173.1" y="60.6">12</text>
<text x="173.1" y="62.2">11</text>
<text x="173.1" y="63.8">10</text>
<text x="173.9" y="65.4">9</text>
<text x="176.3" y="61.5">11</text>
<text x="176.3" y="63.1">10</text>
<text x="176.3" y="64.7">9</text>
<text x="208" y="63.1">1</text>
<text x="208" y="61.5">2</text>
<text x="241.9" y="63.1">3</text>
<text x="245.6" y="60.6">RX</text>
<text x="245.6" y="63.8">TX</text>
<text x="250.3" y="65.4">RY</text>
<text x="250.4" y="62.2">SY</text>
<text x="255.1" y="61.5">7</text>
<text x="255.1" y="64.7">6</text>
<text x="41.4" y="71">P$3</text>
<text x="78.5" y="71">D11</text>
<text x="78.5" y="69.4">D10</text>
<text x="79.2" y="67.8">D9</text>
<text x="79.2" y="66.3">D8</text>
<text x="82.6" y="71.7">D11</text>
<text x="82.6" y="70.1">D10</text>
<text x="82.6" y="68.5">D9</text>
<text x="82.6" y="67">D8</text>
<text x="94.4" y="70.1">REF</text>
<text x="94.7" y="71.7">3V3</text>
<text x="95.4" y="67">A1</text>
<text x="95.4" y="68.5">A0</text>
<text x="98.7" y="66.3">A1</text>
<text x="98.7" y="67.8">A0</text>
<text x="98.7" y="69.4">REF</text>
<text x="98.7" y="71">3V3</text>
<text x="137.6" y="66.3">GND@5</text>
<text x="137.6" y="67.8">GND@4</text>
<text x="140.4" y="69.4">VIN</text>
<text x="144.3" y="70.1">VIN</text>
<text x="144.3" y="67">GND2</text>
<text x="144.3" y="68.5">GND1</text>
<text x="173.9" y="67">8</text>
<text x="173.9" y="71.7">7</text>
<text x="176.3" y="66.3">8</text>
<text x="176.3" y="71">7</text>
<text x="241.9" y="66.3">4</text>
<text x="245.6" y="67">GND</text>
<text x="250.5" y="67">TY</text>
<text x="255.1" y="66.3">5</text>
<text x="20.8" y="77.3">IN</text>
<text x="20.8" y="75.8">GND</text>
<text x="20.8" y="74.2">OUT</text>
<text x="41.4" y="74.2">P$1</text>
<text x="41.4" y="72.6">P$2</text>
<text x="78.5" y="72.6">D12</text>
<text x="82.6" y="73.3">D12</text>
<text x="94.6" y="73.3">D13</text>
<text x="98.7" y="72.6">D13</text>
<text x="141" y="77.3">A2</text>
<text x="141" y="75.8">A1</text>
<text x="141" y="74.2">A0</text>
<text x="144.3" y="76.5">A1</text>
<text x="144.3" y="74.9">A0</text>
<text x="173.9" y="73.3">6</text>
<text x="173.9" y="74.9">5</text>
<text x="173.9" y="76.5">4</text>
<text x="176.3" y="72.6">6</text>
<text x="176.3" y="74.2">5</text>
<text x="176.3" y="75.8">4</text>
<text x="176.3" y="77.3">3</text>
<text x="20.8" y="78.9">EN</text>
<text x="79.4" y="83.7">GND</text>
<text x="79.4" y="82.1">OUT</text>
<text x="141" y="82.1">A5</text>
<text x="141" y="80.5">A4</text>
<text x="141" y="78.9">A3</text>
<text x="141" y="83.7">A6</text>
<text x="144.3" y="82.8">A5</text>
<text x="144.3" y="81.2">A4</text>
<text x="144.3" y="79.6">A3</text>
<text x="144.3" y="78">A2</text>
<text x="171.2" y="82.8">0(RX)</text>
<text x="171.3" y="81.2">1(TX)</text>
<text x="173.9" y="78">3</text>
<text x="173.9" y="79.6">2</text>
<text x="176.3" y="78.9">2</text>
<text x="176.3" y="80.5">1</text>
<text x="176.3" y="82.1">0</text>
<text x="79.4" y="86.8">EN</text>
<text x="79.4" y="85.3">IN</text>
<text x="141" y="85.3">A7</text>
<text x="144.3" y="84.4">A6</text>
<text x="144.3" y="85.9">A7</text>
<text x="169.7" y="89.1">15(RX3)</text>
<text x="169.8" y="87.5">14(TX3)</text>
<text x="176.3" y="86.8">14</text>
<text x="176.3" y="88.4">15</text>
<text x="140.2" y="94.7">A11</text>
<text x="140.2" y="93.2">A10</text>
<text x="141" y="91.6">A9</text>
<text x="141" y="90">A8</text>
<text x="144.3" y="95.4">A11</text>
<text x="144.3" y="93.9">A10</text>
<text x="144.3" y="92.3">A9</text>
<text x="144.3" y="90.7">A8</text>
<text x="157.6" y="91.9" transform="rotate(-90 157.6 91.9)">RST-ICSP</text>
<text x="159.1" y="91.9" transform="rotate(-90 159.1 91.9)">SCK-ICSP</text>
<text x="160.7" y="91.9" transform="rotate(-90 160.7 91.9)">MISO-ICSP</text>
<text x="169.7" y="92.3">17(RX2)</text>
<text x="169.7" y="95.4">19(RX1)</text>
<text x="169.8" y="90.7">16(TX2)</text>
<text x="169.8" y="93.9">18(TX1)</text>
<text x="176.3" y="90">16</text>
<text x="176.3" y="91.6">17</text>
<text x="176.3" y="93.2">18</text>
<text x="176.3" y="94.7">19</text>
<text x="44.6" y="101.1">P$3</text>
<text x="84.1" y="101.1">P$2</text>
<text x="84.1" y="99.5">P$3</text>
<text x="140.2" y="101.1">A15</text>
<text x="140.2" y="99.5">A14</text>
<text x="140.2" y="97.9">A13</text>
<text x="140.2" y="96.3">A12</text>
<text x="144.3" y="101.8">A15</text>
<text x="144.3" y="100.2">A14</text>
<text x="144.3" y="98.6">A13</text>
<text x="144.3" y="97">A12</text>
<text x="156.9" y="101.1" transform="rotate(-90 156.9 101.1)">RST-ICSP</text>
<text x="156.9" y="99.8" transform="rotate(-90 156.9 99.8)">GND-ICSP</text>
<text x="158.4" y="101.1" transform="rotate(-90 158.4 101.1)">SCMKOSI-ICSP</text>
<text x="158.4" y="98.4" transform="rotate(-90 158.4 98.4)">-ICSP</text>
<text x="160" y="101.8" transform="rotate(-90 160 101.8)">MISVOC-C-ICSP</text>
<text x="160" y="98" transform="rotate(-90 160 98)">ICSP</text>
<text x="169.5" y="97">20(SDA)</text>
<text x="169.7" y="98.6">21(SCL)</text>
<text x="176.3" y="96.3">20</text>
<text x="176.3" y="97.9">21</text>
<text x="44.6" y="104.2">P$1</text>
<text x="44.6" y="102.7">P$2</text>
<text x="84.1" y="102.7">P$1</text>
<text x="44.6" y="113.7">P$2</text>
<text x="44.6" y="112.2">P$3</text>
<text x="84.1" y="113.7">P$2</text>
<text x="84.1" y="112.2">P$3</text>
<text x="157.6" y="109.3" transform="rotate(-90 157.6 109.3)">GND-ICSP</text>
<text x="159.1" y="109.7" transform="rotate(-90 159.1 109.7)">MOSI-ICSP</text>
<text x="160.7" y="109.1" transform="rotate(-90 160.7 109.1)">VCC-ICSP</text>
<text x="203.5" y="111.8" transform="rotate(-90 203.5 111.8)">VSS</text>
<text x="208.2" y="111.9" transform="rotate(-90 208.2 111.9)">VDD</text>
<text x="219.3" y="111.8" transform="rotate(-90 219.3 111.8)">VSS</text>
<text x="224" y="111.9" transform="rotate(-90 224 111.9)">VDD</text>
<text x="235.1" y="111.8" transform="rotate(-90 235.1 111.8)">VSS</text>
<text x="239.9" y="111.9" transform="rotate(-90 239.9 111.9)">VDD</text>
<text x="44.6" y="115.3">P$1</text>
<text x="84.1" y="115.3">P$1</text>
<text x="44.6" y="124.8">P$3</text>
<text x="84.1" y="124.8">P$3</text>
<text x="203.5" y="120.4" transform="rotate(-90 203.5 120.4)">DO</text>
<text x="208.2" y="120.4" transform="rotate(-90 208.2 120.4)">DI</text>
<text x="219.3" y="120.4" transform="rotate(-90 219.3 120.4)">DO</text>
<text x="224" y="120.4" transform="rotate(-90 224 120.4)">DI</text>
<text x="235.1" y="120.4" transform="rotate(-90 235.1 120.4)">DO</text>
<text x="239.9" y="120.4" transform="rotate(-90 239.9 120.4)">DI</text>
<text x="44.6" y="128">P$1</text>
<text x="44.6" y="126.4">P$2</text>
<text x="84.1" y="128">P$1</text>
<text x="84.1" y="126.4">P$2</text>
<text x="188.6" y="137.5">P$3</text>
<text x="44.6" y="142.2">P$1</text>
<text x="44.6" y="140.6">P$2</text>
<text x="44.6" y="139.1">P$3</text>
<text x="84.1" y="142.2">P$1</text>
<text x="84.1" y="140.6">P$2</text>
<text x="84.1" y="139.1">P$3</text>
<text x="149" y="142.2">P$1</text>
<text x="149" y="140.6">P$2</text>
<text x="149" y="139.1">P$3</text>
<text x="188.6" y="140.6">P$1</text>
<text x="188.6" y="139.1">P$2</text>
<text x="245.2" y="147">1-G</text>
<text x="250.4" y="147.7">G</text>
<text x="252.9" y="147.7">S</text>
<text x="256.7" y="147">3-S</text>
<text x="149" y="153.3">P$1</text>
<text x="149" y="151.7">P$2</text>
<text x="149" y="150.1">P$3</text>
<text x="188.6" y="153.3">P$1</text>
<text x="188.6" y="151.7">P$2</text>
<text x="188.6" y="150.1">P$3</text>
<text x="232.9" y="153.3">P$1</text>
<text x="232.9" y="151.7">P$2</text>
<text x="245.3" y="150.1">2-D</text>
<text x="250.4" y="150.8">D</text>
<text x="149" y="166">P$1</text>
<text x="149" y="164.4">P$2</text>
<text x="149" y="162.8">P$3</text>
<text x="188.6" y="166">P$1</text>
<text x="188.6" y="164.4">P$2</text>
<text x="188.6" y="162.8">P$3</text>
<text x="245.2" y="164.4">1-G</text>
<text x="245.3" y="167.6">2-D</text>
<text x="250.4" y="165.1">G</text>
<text x="252.9" y="165.1">S</text>
<text x="256.7" y="164.4">3-S</text>
<text x="232.9" y="170.7">P$1</text>
<text x="232.9" y="169.1">P$2</text>
<text x="250.4" y="168.3">D</text>
<text x="152.2" y="178.6">IN</text>
<text x="152.2" y="177.1">GND</text>
<text x="152.2" y="175.5">OUT</text>
<text x="188.6" y="178.6">P$2</text>
<text x="188.6" y="177.1">P$3</text>
<text x="152.2" y="180.2">EN</text>
<text x="188.6" y="180.2">P$1</text>
</g>
<g font-size="1.1" fill="#800000">
<text x="88.1" y="49.5" transform="rotate(-90 88.1 49.5)">ICSP</text>
<text x="8.4" y="57.8">Universal</text>
<text x="9.1" y="59">Efficient</text>
<text x="15.3" y="58.9">GND</text>
<text x="15.5" y="57.4">OUT</text>
<text x="9.7" y="61.4">Supply</text>
<text x="9.9" y="60.2">Power</text>
<text x="16.2" y="62.1">EN</text>
<text x="16.7" y="60.5">IN</text>
<text x="248.7" y="64.3" transform="rotate(-90 248.7 64.3)">PCA9600</text>
<text x="249.8" y="64.3" transform="rotate(-90 249.8 64.3)">I2C XCVR</text>
<text x="245.7" y="69.6">XCVR1</text>
<text x="8.4" y="75.2">Universal</text>
<text x="9.1" y="76.4">Efficient</text>
<text x="9.9" y="77.6">Power</text>
<text x="15.3" y="76.4">GND</text>
<text x="15.5" y="74.8">OUT</text>
<text x="16.7" y="77.9">IN</text>
<text x="9.7" y="78.8">Supply</text>
<text x="16.2" y="79.5">EN</text>
<text x="67" y="83.1">Universal</text>
<text x="74" y="82.7">OUT</text>
<text x="67.7" y="84.3">Efficient</text>
<text x="68.2" y="86.7">Supply</text>
<text x="68.5" y="85.5">Power</text>
<text x="73.9" y="84.3">GND</text>
<text x="74.8" y="87.4">EN</text>
<text x="75.3" y="85.9">IN</text>
<text x="162.5" y="98.5" transform="rotate(-90 162.5 98.5)">ICSP</text>
<text x="203.2" y="113.6">WS28x1</text>
<text x="205.8" y="112.3" transform="rotate(-90 205.8 112.3)">NoePixel</text>
<text x="219.1" y="113.6">WS28x1</text>
<text x="221.7" y="112.3" transform="rotate(-90 221.7 112.3)">NoePixel</text>
<text x="234.9" y="113.6">WS28x1</text>
<text x="237.5" y="112.3" transform="rotate(-90 237.5 112.3)">NoePixel</text>
<text x="208.8" y="117" transform="rotate(-90 208.8 117)">RGB</text>
<text x="224.6" y="117" transform="rotate(-90 224.6 117)">RGB</text>
<text x="240.5" y="117" transform="rotate(-90 240.5 117)">RGB</text>
<text x="139.8" y="176.5">Universal</text>
<text x="140.5" y="177.7">Efficient</text>
<text x="141.3" y="178.9">Power</text>
<text x="146.7" y="177.7">GND</text>
<text x="146.8" y="176.1">OUT</text>
<text x="148.1" y="179.2">IN</text>
<text x="141" y="180.1">Supply</text>
<text x="147.6" y="180.8">EN</text>
</g>
<g font-size="1.1" fill="#505050">
<text x="249.8" y="149.8">MOSFET</text>
<text x="250.3" y="148.6">IRLZ44</text>
<text x="239.4" y="154.2" transform="rotate(-90 239.4 154.2)">1N5822</text>
<text x="243.3" y="151.8" transform="rotate(-90 243.3 151.8)">D4</text>
<text x="250.5" y="153.5">F1</text>
<text x="249.8" y="167.2">MOSFET</text>
<text x="250.3" y="166">IRLZ44</text>
<text x="239.4" y="171.7" transform="rotate(-90 239.4 171.7)">1N5822</text>
<text x="243.3" y="169.2" transform="rotate(-90 243.3 169.2)">D5</text>
<text x="250.5" y="170.9">F2</text>
</g>
</svg>
